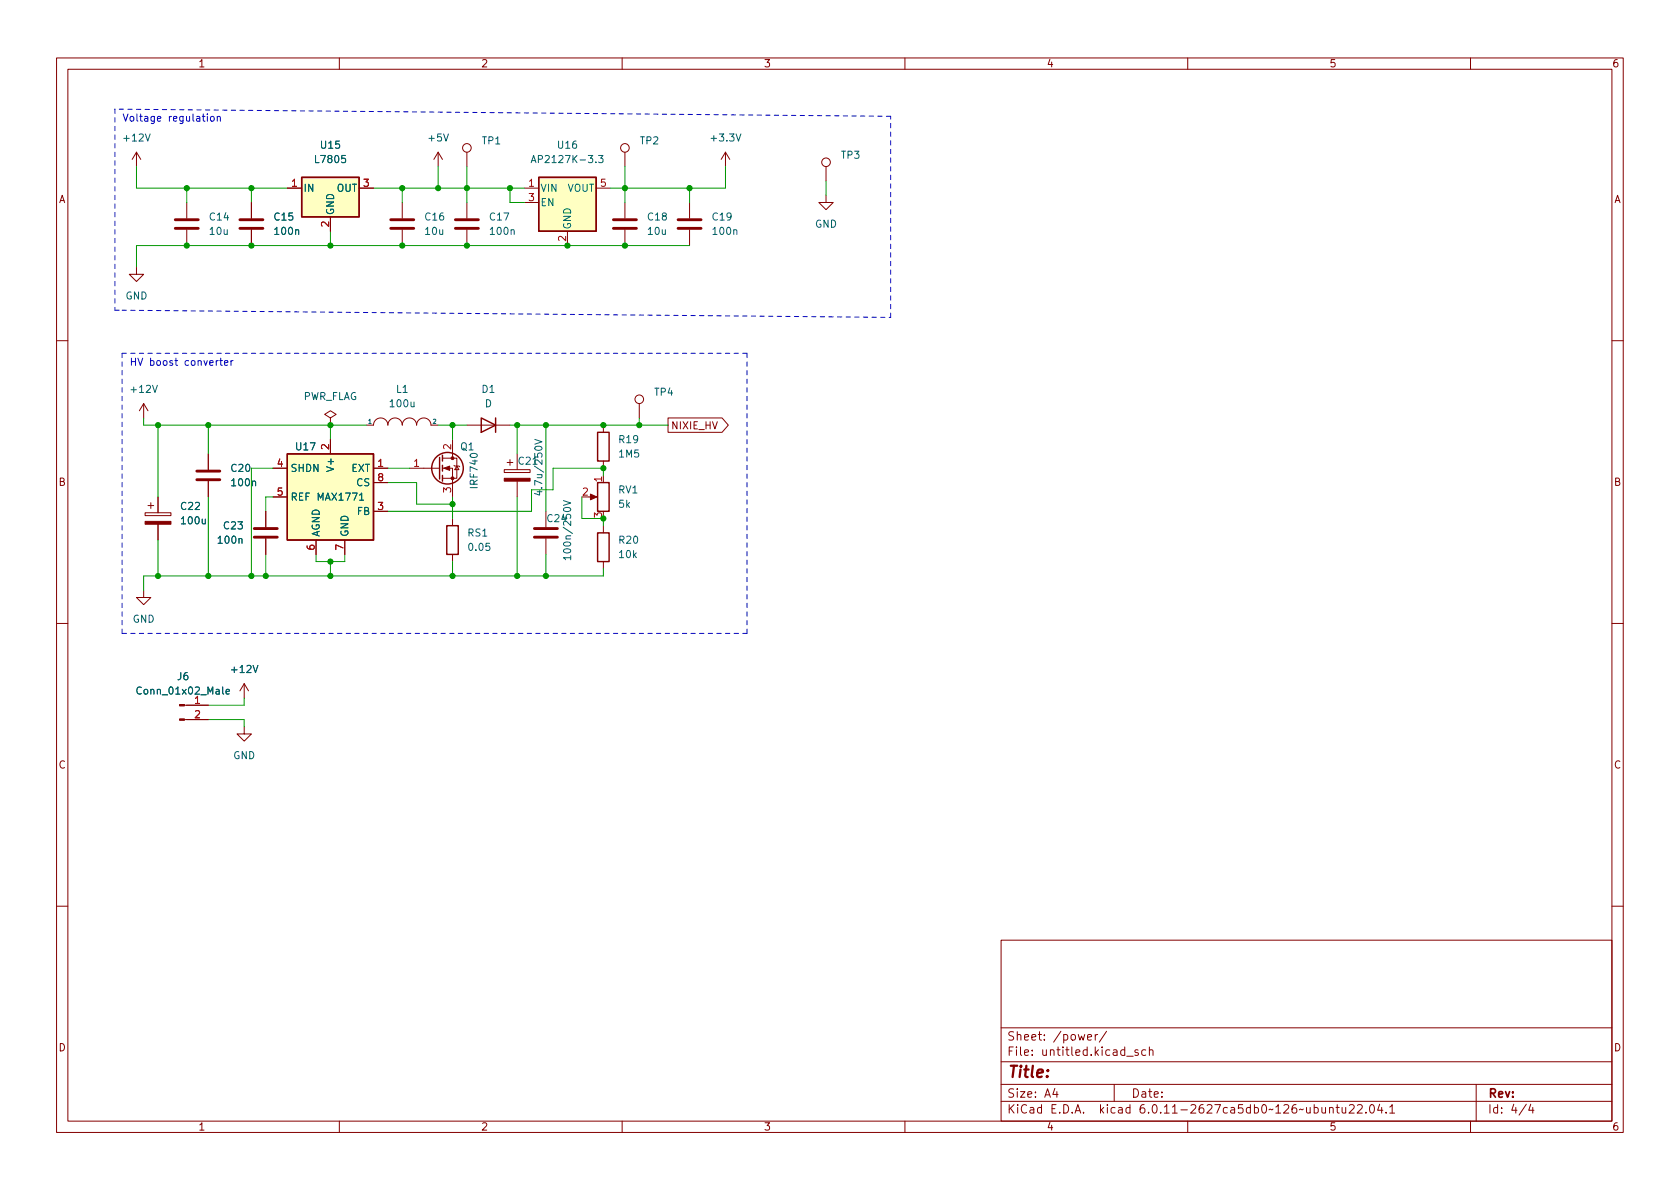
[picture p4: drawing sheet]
<svg xmlns="http://www.w3.org/2000/svg" width="297mm" height="210mm" viewBox="0 0 297 210" stroke-linecap="round" stroke-linejoin="round" font-family="sans-serif">
<g fill="none" stroke="#840000" stroke-width=".18">
<path d="M10 10.2h277v190.1h-277zM12 12.2h273v186.1h-273zM60 10.2v2M110 10.2v2M160 10.2v2M210 10.2v2M260 10.2v2M24.1 26.9l-.7 1.3M24.1 26.9v2.6M24.1 26.9l.8 1.3M33 35.8v2.8M44.4 35.8v2.8"/>
<path d="M50.8 33.3h2.5M58.4 38.3v2.6M63.5 33.3h2.5M71.1 35.8v2.8M77.5 26.9l-.8 1.3M77.5 26.9v2.6M77.5 26.9l.7 1.3M82.5 26.9v2.6M82.5 35.8v2.8M92.7 33.3h2.5M92.7 35.8h2.5M105.4 33.3h2.5"/>
<path d="M110.5 26.9v2.6M110.5 35.8v2.8M121.9 35.8v2.8M128.3 26.9l-.8 1.3M128.3 26.9v2.6M128.3 26.9l.7 1.3M146 34.5v1.3h1.3l-1.3 1.3-1.2-1.3h1.2M146 29.5v2.5M24.1 47.2v1.3h1.3l-1.3 1.3-1.2-1.3h1.2M33 40.6v2.8M44.4 40.6v2.8M71.1 40.6v2.8"/>
<path d="M82.5 40.6v2.8M100.3 40.9v2.5M110.5 40.6v2.8M121.9 40.6v2.8M10 60.2h2M25.4 71.4l-.8 1.2M25.4 71.4v2.5M25.4 71.4l.8 1.2M58.4 73.9l1-.6-1-.7-1 .7 1 .6v1.3M58.4 75.2h.1M58.4 77.7v2.6M64.8 75.2h1.2a1.27 1.27 0 0 1 1.3-1.3 1.27 1.27 0 0 1 1.3 1.3 1.27 1.27 0 0 1 1.2-1.3 1.27 1.27 0 0 1 1.3 1.3 1.27 1.27 0 0 1 1.3-1.3 1.27 1.27 0 0 1 1.3 1.3 1.27 1.27 0 0 1 1.2-1.3 1.27 1.27 0 0 1 1.3 1.3h1.3"/>
<path d="M80 77.7v3.3M82.5 75.2h7.7M106.7 75.2v1.2M113 71.4v2.5M118.1 73.9h9.6l1.1 1.3-1.1 1.2h-9.6zM285 60.2h2M25.7 90.7h4.5v.5h-4.5zM26.2 89.4h1M26.7 88.9v1M27.9 87.9v2.8M27.9 92.7v2.8M36.8 80.3v2.8"/>
<path d="M36.8 85.1v2.8M47 90.4v2.8M47 95.2v2.8M48.3 82.8h2.5M48.3 87.9h2.5M55.9 95.5v2.5M61 95.5v2.5M66 82.8h2.6M66 90.4h2.6M66 85.3h2.6M72.4 82.8h5.3M78.2 82.8h1.8v5.1"/>
<path d="M78.2 81h2.6v3.6h-2.6M80 91.7v1.3M80 98v1.3M80.3 82.3l.1 .1h.8l.1 .1M80.8 82.4l.4 .7h-.8zM89.2 83.1h4.5v.5h-4.5zM89.7 81.8h1M90.2 81.3v1M91.4 80.3v2.8M91.4 85.1v2.8M96.5 90.4v2.8M96.5 95.2v2.8"/>
<path d="M104.1 87.9h1.1M106.7 81.5v1.3M106.7 84.1v1.2M106.7 93v1.2M106.7 99.3v1.3M10 110.2h2M25.4 104.4v1.3h1.3l-1.3 1.2-1.3-1.2h1.3M285 110.2h2M32.6 127.2h4.2M32.6 124.7h4.2M43.2 128.5v1.3h1.2l-1.2 1.3-1.3-1.3h1.3M43.2 120.9l-.8 1.3"/>
<path d="M43.2 120.9v2.5M43.2 120.9l.7 1.3M10 160.2h2M177 166.3h108v32h-108zM285 160.2h2M60 198.3v2M110 198.3v2M160 198.3v2M177 194.8h108M177 191.8h108M177 187.8h108M177 181.8h108"/>
<path d="M182.5 186.5v.1M182.5 185.7v.1M184.6 183.8v.1M184.6 183v.1M194.1 182.9l-.3 .1-.2 .2M195.6 182.4l-1.2 1.9M197 191.8v3M202.6 185.7l-.5-.1-.2 .3v.4l.1 .3h.6M203.2 185.8l.2-.2 .4 .1 .1 .9M203.2 185.1v1.5M210 198.3v2M238.6 195.5l.5-.2 .3 .2v.3l-.9 1h.9"/>
<path d="M240 195.5l.6-.2 .2 .2 .1 .3-1 1h1M241.5 196.7v.1M242.4 195.4l.1-.1a.81 .81 0 0 1 .6 .7 .81 .81 0 0 1-.3 .8h-.2a.81 .81 0 0 1-.5-.6 .81 .81 0 0 1 .3-.8zM243.9 195.3l-.3 1h.9M244.3 195.8v1M245.1 196.7v.1M245.7 195.8l.4-.5v1.5M245.7 196.8h.9M260 198.3v2M261 191.8v6.5M270.6 195.3l-.3 1h.9M271 195.8v1"/>
<circle cx="82.5" cy="26.2" r=".76"/>
<circle cx="110.5" cy="26.2" r=".76"/>
<circle cx="146" cy="28.7" r=".76"/>
<circle cx="113" cy="70.6" r=".76"/>
</g>
<g fill="none" stroke="#840000" stroke-width=".25">
<path d="M53.3 31.4h10.2v6.9h-10.2zM95.2 31.4h10.2v9.5h-10.2zM85.1 73.9l2.5 1.3-2.5 1.2zM87.6 73.9v2.5M105.7 76.4h2v5.1h-2zM50.8 80.3h15.2v15.2h-15.2zM77.7 80.9v3.8M78.2 80.5v1M78.2 82.3v1M78.2 84.1v1M79 93h2v5h-2zM105.7 94.2h2v5.1h-2z"/>
<path d="M105.7 85.3h2v5.1h-2z"/>
<circle cx="79.1" cy="82.8" r="2.79"/>
</g>
<g fill="#840000" stroke="#840000" stroke-width=".18">
<path d="M89.2 84.6h4.5v.5h-4.5z"/>
<path d="M78.5 82.8l1-.4v.8z"/>
<path d="M104.4 87.4l1.1 .5-1.1 .5z"/>
<path d="M31.7 127.1h.9v.3h-.9z"/>
<path d="M31.7 124.6h.9v.2h-.9z"/>
<path d="M25.7 92.2h4.5v.5h-4.5z"/>
<circle cx="80" cy="84.6" r=".25"/>
<circle cx="80" cy="81" r=".25"/>
</g>
<g fill="none" stroke="#006464" stroke-width=".18">
<path d="M25.7 23.7l.4 1.3 .4-1.3M61.1 27.5h-.7v.6l.2-.1h.4l.1 .2v.4l-.2 .2-.5-.2M78.4 23.7l.5 1.3 .4-1.3M104 27.5h.8l-.4 .5 .3 .1v.5l-.1 .2-.6-.2M105.3 28.6v.2M105.8 27.5h.8l-.4 .5 .4 .1v.5l-.2 .2-.6-.2M130.1 23.7l.5 1.3 .4-1.3M52.3 40.7l.2-.1 .3 .1v.8M90.4 40.7l.2-.1 .3 .1v.8M129.7 40.7l.2-.1 .3 .1 .1 .8M27 68.1l.4 1.3 .4-1.3M72.7 71.1v.8h.3l.2-.1"/>
<path d="M73.2 71.1v.8M94.6 77.7l1.2 .4-1.2 .4M94.7 79a.69 .69 0 0 1 1.1 .3 .72 .72 0 0 1-1.2-.1zM35.8 91.8v.8h.3l.2-.1M36.3 91.8v.8M42.3 95.3l.1-.1 .3 .1 .1 .8M44.7 85.2l.1-.1h.3l.1 .8M63.6 87.5l.3-.3v1.3M63.6 88.5h.7M83.2 80.3a.69 .69 0 0 1 1.2 .3 .72 .72 0 0 1-1.3-.1zM86.6 96.1h-.6l-.1 .6 .2-.1h.4l.1 .2v.4l-.2 .1-.5-.1M94.2 82.1h.8"/>
<path d="M99.6 88.5l1.3 .4-1.3 .5M99.7 89.9a.75 .75 0 0 1 1.2 .3 .72 .72 0 0 1-1.3-.2zM44.8 117.7l.4 1.2 .4-1.2M39.4 121.5v1.1l.2 .1M40 122.3l.6-.1-.1-.2-.3-.1-.2 .2v.6h.5"/>
</g>
<g fill="none" stroke="#840000" stroke-width=".51">
<path d="M31 38.9h4.1M42.4 38.9h4.1M69.1 38.9h4.1M80.5 38.9h4.1M108.5 38.9h4M119.9 38.9h4.1M31 40.4h4.1M42.4 40.4h4.1M69.1 40.4h4.1M80.5 40.4h4.1M108.5 40.4h4M119.9 40.4h4.1"/>
<path d="M34.8 84.8h4.1M34.8 83.3h4.1M45 95h4M45 93.5h4M94.5 95h4.1M94.5 93.5h4.1"/>
</g>
<g fill="#ffffc2" stroke="#ffffc2" stroke-width=".18">
<path d="M95.2 31.4h10.2v9.5h-10.2z"/>
<path d="M53.3 31.4h10.2v6.9h-10.2z"/>
<path d="M50.8 80.3h15.2v15.2h-15.2z"/>
</g>
<path d="M27.8 21l.6-.1v-.3h-.4l-.2 .2 .1 .6h.5M38.4 20.7l.2-.1h.3l.1 .8M38.4 20.6v.8M30.9 63.8h.5M31.1 63.3v1.1l.3 .2M40.8 63.8v.8M41.2 63.8l-.4 .2" fill="none" stroke="#0000c2" stroke-width=".18"/>
<path d="M20.3 19.3v35.6M157.5 20.6l-137.2-1.3M20.3 54.9h1.3M21.6 54.9l135.9 1.2M157.5 56.1v-35.5M21.6 62.5v49.5M21.6 62.5h110.5M132.1 62.5v49.5M132.1 112h-110.5" fill="none" stroke="#0000c2" stroke-width=".18" stroke-dasharray=".8 .8"/>
<g fill="none" stroke="#009600" stroke-width=".18">
<path d="M24.1 29.5v3.8h26.7M33 33.3v2.5M44.4 33.3v2.5M66 33.3h26.7M71.1 33.3v2.5M77.5 29.5v3.8M82.5 29.5v6.3M90.2 33.3v2.5h2.5M110.5 29.5v6.3M121.9 33.3v2.5M128.3 29.5v3.8h-20.4M146 32v2.5"/>
<path d="M58.4 40.9v2.5M121.9 43.4h-97.8v3.8M25.4 73.9v1.3h39.4M27.9 75.2v12.7M36.8 75.2v5.1M58.4 75.2v2.5M77.5 75.2h5M80 75.2v2.5M90.2 75.2h27.9M91.4 75.2v5.1M96.5 75.2v15.2M113 73.9v1.3"/>
<path d="M27.9 95.5v6.3M36.8 87.9v13.9M47 98v3.8M48.3 82.8h-3.9v19M48.3 87.9h-1.3v2.5M55.9 98v1.3h5.1v-1.3M58.4 99.3v2.5M68.6 85.3h5.1v3.8h6.3M68.6 82.8h3.8M80 87.9v3.8M80 99.3v2.5M91.4 87.9v13.9"/>
<path d="M96.5 98v3.8M102.9 87.9v3.8h3.8v1.3M106.7 84.1v-1.3h-8.9v3.8h-3.8v3.8h-25.4M106.7 100.6v1.2h-81.3v2.6M36.8 127.2h6.4v1.3M43.2 123.4v1.3h-6.4"/>
</g>
<g fill="#009600" stroke="#009600" stroke-width=".18">
<circle cx="113" cy="75.2" r=".46"/>
<circle cx="106.7" cy="75.2" r=".46"/>
<circle cx="106.7" cy="91.7" r=".46"/>
<circle cx="106.7" cy="82.8" r=".46"/>
<circle cx="91.4" cy="75.2" r=".46"/>
<circle cx="96.5" cy="75.2" r=".46"/>
<circle cx="96.5" cy="101.8" r=".46"/>
<circle cx="71.1" cy="43.4" r=".46"/>
<circle cx="82.5" cy="43.4" r=".46"/>
<circle cx="90.2" cy="33.3" r=".46"/>
<circle cx="110.5" cy="33.3" r=".46"/>
<circle cx="121.9" cy="33.3" r=".46"/>
<circle cx="82.5" cy="33.3" r=".46"/>
<circle cx="77.5" cy="33.3" r=".46"/>
<circle cx="71.1" cy="33.3" r=".46"/>
<circle cx="100.3" cy="43.4" r=".46"/>
<circle cx="110.5" cy="43.4" r=".46"/>
<circle cx="44.4" cy="101.8" r=".46"/>
<circle cx="47" cy="101.8" r=".46"/>
<circle cx="58.4" cy="75.2" r=".46"/>
<circle cx="27.9" cy="75.2" r=".46"/>
<circle cx="36.8" cy="75.2" r=".46"/>
<circle cx="58.4" cy="101.8" r=".46"/>
<circle cx="58.4" cy="99.3" r=".46"/>
<circle cx="27.9" cy="101.8" r=".46"/>
<circle cx="36.8" cy="101.8" r=".46"/>
<circle cx="44.4" cy="43.4" r=".46"/>
<circle cx="58.4" cy="43.4" r=".46"/>
<circle cx="33" cy="43.4" r=".46"/>
<circle cx="44.4" cy="33.3" r=".46"/>
<circle cx="33" cy="33.3" r=".46"/>
<circle cx="91.4" cy="101.8" r=".46"/>
<circle cx="80" cy="101.8" r=".46"/>
<circle cx="80" cy="89.1" r=".46"/>
<circle cx="80" cy="75.2" r=".46"/>
</g>
<text font-size="2.8" fill="#840000" x="178" y="191.2">Title:</text>
<g font-size="2.1" fill="#840000">
<text x="178" y="184.5">Sheet:</text>
<text x="186.2" y="184.5">/power/</text>
<text x="178" y="187.2">File:</text>
<text x="184.4" y="187.2">untitled.kicad_sch</text>
<text x="178" y="197.4">KiCad</text>
<text x="178" y="194.6">Size:</text>
<text x="184.7" y="194.6">A4</text>
<text x="185.7" y="197.4">E.D.A.</text>
<text x="194.6" y="197.4">kicad</text>
<text x="200" y="194.6">Date:</text>
<text x="201.8" y="197.4">6.0.11-2627ca5db0~126~ubuntu22.04.1</text>
<text x="263" y="194.6">Rev:</text>
<text x="263" y="197.4">Id:</text>
<text x="267.1" y="197.4">4/4</text>
</g>
<g font-size="1.8" fill="#840000">
<text x="35" y="12.3">1</text>
<text x="85" y="12.3">2</text>
<text x="135" y="12.3">3</text>
<text x="185" y="12.3">4</text>
<text x="235" y="12.3">5</text>
<text x="285" y="12.3">6</text>
<text x="10.4" y="36.3">A</text>
<text x="285.4" y="36.3">A</text>
<text x="118.6" y="76.3">NIXIE_HV</text>
<text x="10.3" y="86.3">B</text>
<text x="285.3" y="86.3">B</text>
<text x="10.3" y="136.3">C</text>
<text x="285.3" y="136.3">C</text>
<text x="10.3" y="186.3">D</text>
<text x="285.3" y="186.3">D</text>
<text x="35" y="200.3">1</text>
<text x="85" y="200.3">2</text>
<text x="135" y="200.3">3</text>
<text x="185" y="200.3">4</text>
<text x="235" y="200.3">5</text>
<text x="285" y="200.3">6</text>
</g>
<g font-size="1.8" fill="#0000c2">
<text x="21.6" y="21.5">Voltage</text>
<text x="29.7" y="21.5">regulation</text>
<text x="22.9" y="64.7">HV boost</text>
<text x="32.7" y="64.7">converter</text>
</g>
<g font-size="1.8" fill="#006464">
<text x="21.5" y="25.4">+12V</text>
<text x="55.4" y="29.2">L7805</text>
<text x="56.5" y="26.7">U15</text>
<text x="75.5" y="25.4">+5V</text>
<text x="85.1" y="25.9">TP1</text>
<text x="93.7" y="29.2">AP2127K-3.3</text>
<text x="98.4" y="26.7">U16</text>
<text x="113" y="25.9">TP2</text>
<text x="125.4" y="25.4">+3.3V</text>
<text x="148.6" y="28.4">TP3</text>
<text x="53.6" y="34.3">IN</text>
<text x="59.5" y="34.3">OUT</text>
<text x="95.5" y="34.3">VIN</text>
<text x="100.3" y="34.3">VOUT</text>
<text x="36.8" y="39.4">C14</text>
<text x="36.8" y="41.9">10u</text>
<text x="48.3" y="39.4">C15</text>
<text x="48.3" y="41.9">100n</text>
<text x="59.4" y="38.1" transform="rotate(-90 59.4 38.1)">GND</text>
<text x="74.9" y="39.4">C16</text>
<text x="74.9" y="41.9">10u</text>
<text x="86.4" y="39.4">C17</text>
<text x="86.4" y="41.9">100n</text>
<text x="95.5" y="36.8">EN</text>
<text x="101.4" y="40.6" transform="rotate(-90 101.4 40.6)">GND</text>
<text x="114.3" y="39.4">C18</text>
<text x="114.3" y="41.9">10u</text>
<text x="125.7" y="39.4">C19</text>
<text x="125.7" y="41.9">100n</text>
<text x="144" y="40.6">GND</text>
<text x="22.1" y="53.3">GND</text>
<text x="22.8" y="69.9">+12V</text>
<text x="53.6" y="71.1">PWR_FLAG</text>
<text x="69.9" y="69.9">L1</text>
<text x="85" y="69.9">D1</text>
<text x="115.6" y="70.4">TP4</text>
<text x="68.7" y="72.4">100u</text>
<text x="85.6" y="72.4">D</text>
<text x="40.6" y="83.8">C20</text>
<text x="51.3" y="83.8">SHDN</text>
<text x="52.1" y="80">U17</text>
<text x="59.4" y="83.6" transform="rotate(-90 59.4 83.6)">V+</text>
<text x="62.1" y="83.8">EXT</text>
<text x="81.3" y="80">Q1</text>
<text x="91.4" y="82.6">C21</text>
<text x="109.2" y="78.7">R19</text>
<text x="109.2" y="81.3">1M5</text>
<text x="40.6" y="86.4">100n</text>
<text x="51.3" y="88.9">REF MAX1771</text>
<text x="62.9" y="86.4">CS</text>
<text x="84.8" y="86.6" transform="rotate(-90 84.8 86.6)">IRF740</text>
<text x="96.3" y="87.9" transform="rotate(-90 96.3 87.9)">4.7u/250V</text>
<text x="109.2" y="87.6">RV1</text>
<text x="31.8" y="90.6">C22</text>
<text x="31.8" y="93.1">100u</text>
<text x="39.3" y="94">C23</text>
<text x="56.9" y="95" transform="rotate(-90 56.9 95)">AGND</text>
<text x="62" y="95" transform="rotate(-90 62 95)">GND</text>
<text x="63" y="91.4">FB</text>
<text x="82.6" y="95.3">RS1</text>
<text x="96.5" y="92.7">C24</text>
<text x="109.2" y="90.2">5k</text>
<text x="38.2" y="96.5">100n</text>
<text x="82.6" y="97.8">0.05</text>
<text x="101.4" y="99.3" transform="rotate(-90 101.4 99.3)">100n/250V</text>
<text x="109.2" y="96.5">R20</text>
<text x="109.2" y="99.1">10k</text>
<text x="23.4" y="110.5">GND</text>
<text x="40.6" y="119.4">+12V</text>
<text x="23.9" y="123.2">Conn_01x02_Male</text>
<text x="31.2" y="120.7">J6</text>
<text x="41.2" y="134.6">GND</text>
</g>
<g font-size="1.8" fill="#a90000">
<text x="51.4" y="33">1</text>
<text x="64.1" y="33">3</text>
<text x="93.3" y="33">1</text>
<text x="93.3" y="35.6">3</text>
<text x="106" y="33">5</text>
<text x="58.2" y="40.3" transform="rotate(-90 58.2 40.3)">2</text>
<text x="100.1" y="42.8" transform="rotate(-90 100.1 42.8)">2</text>
<text x="48.8" y="82.5">4</text>
<text x="58.2" y="79.7" transform="rotate(-90 58.2 79.7)">2</text>
<text x="66.6" y="82.5">1</text>
<text x="73" y="82.5">1</text>
<text x="79.8" y="79.7" transform="rotate(-90 79.8 79.7)">2</text>
<text x="48.8" y="87.6">5</text>
<text x="66.6" y="85.1">8</text>
<text x="79.8" y="87.3" transform="rotate(-90 79.8 87.3)">3</text>
<text x="102.8" y="87.6">2</text>
<text x="106.4" y="85.4" transform="rotate(-90 106.4 85.4)">1</text>
<text x="66.6" y="90.2">3</text>
<text x="106.4" y="91.7" transform="rotate(-90 106.4 91.7)">3</text>
<text x="55.6" y="97.4" transform="rotate(-90 55.6 97.4)">6</text>
<text x="60.7" y="97.4" transform="rotate(-90 60.7 97.4)">7</text>
<text x="34.2" y="124.5">1</text>
<text x="34.2" y="127">2</text>
</g>
<g font-size="1.1" fill="#006464">
<text x="65" y="74.9">1</text>
<text x="76.4" y="74.9">2</text>
</g>
</svg>
